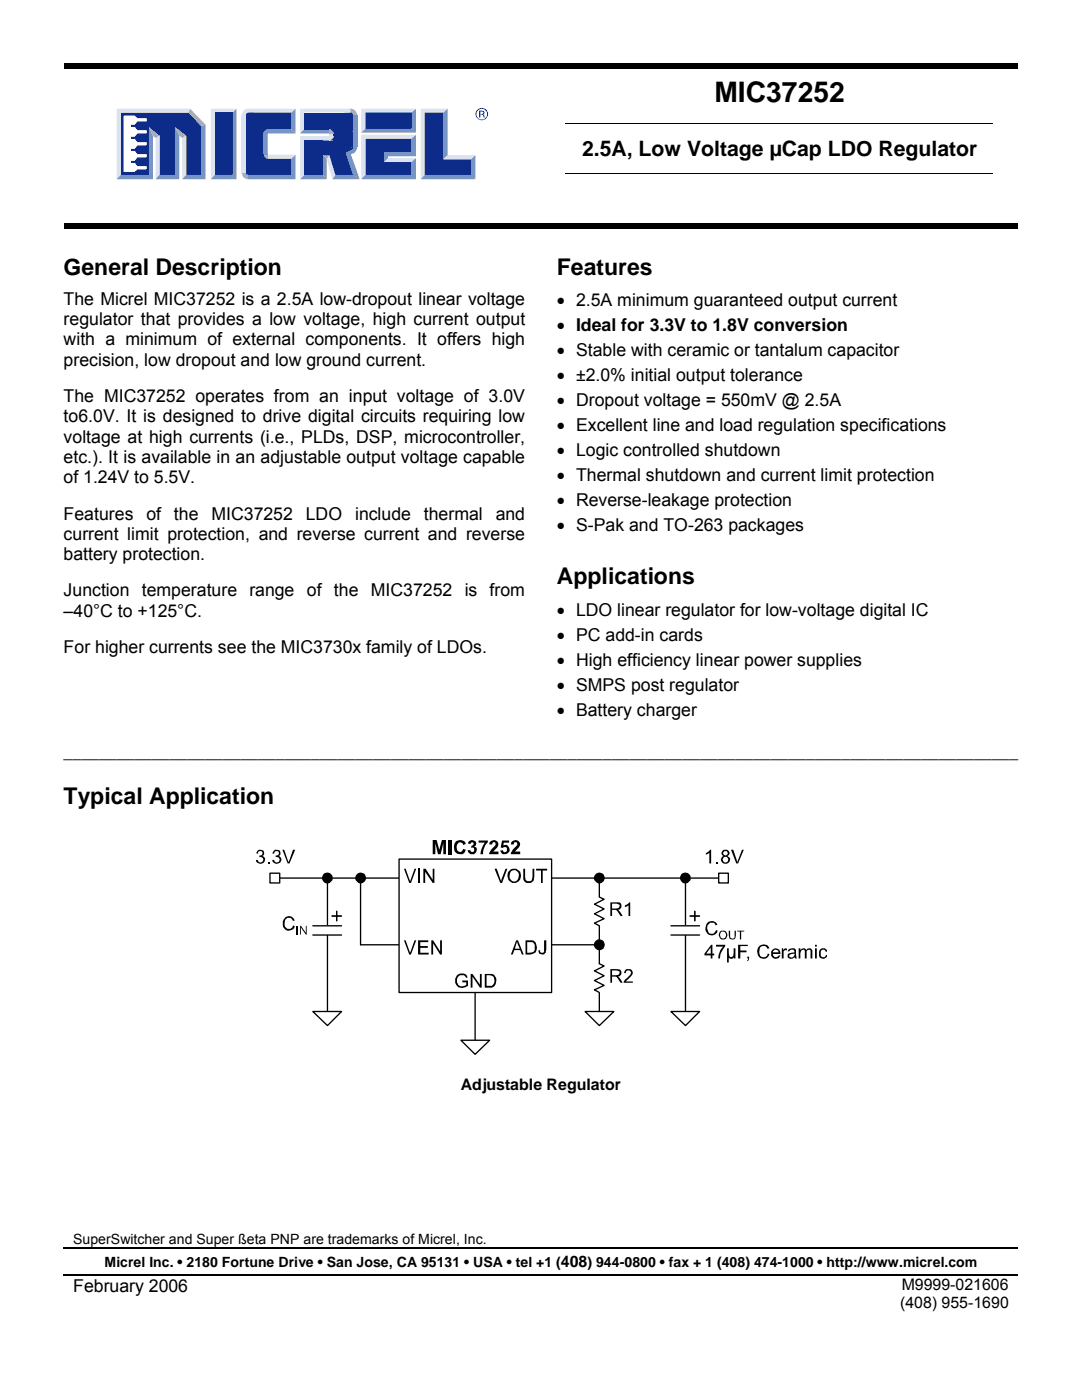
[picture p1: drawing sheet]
<svg xmlns="http://www.w3.org/2000/svg" width="216mm" height="279mm" viewBox="0 0 216 279" stroke-linecap="round" stroke-linejoin="round" font-family="sans-serif">
<path d="M12.8 12.7h190.3v1.1h-190.3z" fill="#000"/>
<g fill="#97add2">
<circle cx="69.9" cy="23" r="1.35"/>
<circle cx="49.6" cy="34.4" r="1.33"/>
</g>
<g fill="#dce2ef">
<path d="M83.9 21.7h5.4l-.8 .8h-3.7v12.4l-.9 .9z"/>
<path d="M42.1 21.7h5.1l-.8 .8h-3.5v12.4l-.8 .9z"/>
<path d="M53.4 30.9h5.6l-.8 .8h-4.8z"/>
<path d="M49.6 21.7h9.4l-.8 .8h-8.6z"/>
<path d="M48.2 23h.9v11.5h-.9z"/>
<circle cx="49.6" cy="23" r="1.35"/>
</g>
<path d="M52.6 30.9h.8v.8h-.8z" fill="#97add2"/>
<g fill="#0d2b88">
<path d="M72.9 22.5h9.2v3.2h-9.2z"/>
<path d="M72.9 27.7h9.2v2.7h-5.5v1.9h5.5v2.6h-9.2z"/>
<path d="M42.9 22.5h3.5v12.4h-3.5z"/>
</g>
<path d="M84.8 22.5h3.7v9.3h5.6v3.1h-9.3z" fill="#0d2b88"/>
<path d="M88.5 31.8l.8-.8h5.6l-.8 .8z" fill="#dce2ef"/>
<g fill="#7695c5">
<path d="M88.5 22.5l.8-.8v9.3l-.8 .8z"/>
<path d="M94.1 31.8l.8-.8v4.8l-.8-.9z"/>
<path d="M84.8 34.9h9.3l.8 .9h-11z"/>
</g>
<g fill="#dce2ef">
<path d="M72.1 21.7h10.9l-.9 .8h-9.2v3.2l-.8 .8z"/>
<path d="M72.1 26.9h10.9l-.9 .8h-9.2v7.2l-.8 .9z"/>
<path d="M76.6 32.3l.8-.8h5.6l-.9 .8z"/>
</g>
<g fill="#7695c5">
<path d="M72.1 26.5l.8-.8h9.2v-3.2l.9-.8v4.8z"/>
<path d="M76.6 30.4h5.5v-2.7l.9-.8v4.3h-5.6v.3l-.8 .8z"/>
<path d="M72.9 34.9h9.2v-2.6l.9-.8v4.3h-10.9z"/>
<path d="M46.4 22.5l.8-.8v14.1h-5.1l.8-.9h3.5z"/>
</g>
<path d="M24.1 22.5h13.5l2.6 2.7v9.7h-3.1v-7.8l-2.1-1.7v9.5h-3.2v-7.8l-2.1-1.7v9.5h-5.6z" fill="#0d2b88"/>
<g fill="#dce2ef">
<path d="M23.3 21.7h14.6l-.3 .8h-13.5v12.4l-.8 .9z"/>
<path d="M36.3 27.6l.8-.5v7.8l-.8 .9z"/>
<path d="M31 27.6l.8-.5v7.8l-.8 .9z"/>
</g>
<g fill="#7695c5">
<path d="M29.7 25.4l.8 1.7v8.7h-7.2l.8-.9h5.6z"/>
<path d="M35 25.4l.8 1.7v8.7h-4.8l.8-.9h3.2z"/>
<path d="M40.2 25.2l.8-.3v10.9h-4.7l.8-.9h3.1z"/>
</g>
<g fill="#97add2">
<path d="M37.9 21.7l3.1 3.2-.8 .3-2.6-2.7z"/>
<path d="M29.7 25.4l2.1 1.7-.8 .5-.5-.5z"/>
<path d="M35 25.4l2.1 1.7-.8 .5-.5-.5z"/>
</g>
<g fill="#7695c5">
<path d="M59 30.9v4.9l-.8-.9v-3.2z"/>
<path d="M49.6 34.8l8.6 .1 .8 .9h-9.4z"/>
</g>
<path d="M49.2 22.6l.4-.1h8.6v3.3h-4.8a.84 .84 0 0 0-.8 .7l.1 4.7 .4 .5h.3h4.8v3.2h-8.6l-.5-.3v-11.8z" fill="#0d2b88"/>
<g fill="#7695c5">
<path d="M52.9 26l.5-.2h4.8l.8 .8h-5.6v4.3h-.8v-4.4z"/>
<path d="M58.2 22.5l.8-.8v4.9l-.8-.8z"/>
<path d="M60.7 34.9h3.7l.8 .9h-5.3z"/>
<path d="M66.9 34.9h3.6l1.3 .9h-5.5z"/>
<path d="M64.4 31l.8 .8v4l-.8-.9z"/>
</g>
<g fill="#dce2ef">
<path d="M59.9 21.7l.8 .8v3.3l-.8 .8z"/>
<path d="M59.9 27.2l.8 .8v6.9l-.8 .9z"/>
<path d="M59.9 27.2h5.9v.8h-5.1z"/>
<path d="M59.9 21.7h10.1v.8h-9.3z"/>
<path d="M65.7 31l1.2 3.9-.6 .9-1.1-4z"/>
</g>
<path d="M64.4 31h1.3l-.5 .8z" fill="#97add2"/>
<path d="M59.9 26.6l.8-.8h5.1v.8z" fill="#7695c5"/>
<path d="M65.8 26.6h.8v.6h-.8z" fill="#dce2ef"/>
<path d="M60.7 28h3.7v6.9h-3.7z" fill="#0d2b88"/>
<path d="M69.2 28.3a1.36 1.36 0 0 1 2.1 .9 1.36 1.36 0 0 1-1.8 1.5 1.26 1.26 0 0 1-1-1 1.26 1.26 0 0 1 .5-1.2z" fill="#7695c5"/>
<circle cx="69.9" cy="29.4" r=".53" fill="#0d2b88"/>
<path d="M69 30.5l1 .3 1.8 5-1.3-.9z" fill="#7695c5"/>
<path d="M70.5 23h.8v6.4h-.8z" fill="#7695c5"/>
<path d="M60.7 22.5h9.3v3.3h-9.3z" fill="#0d2b88"/>
<path d="M66.6 23h3.9v6.4h-3.9z" fill="#0d2b88"/>
<g fill="#0d2b88">
<path d="M64.1 28h4.9v2.5l1.5 4.4h-3.6l-1.2-3.9h-1.6z"/>
<path d="M69 29.4h1l.2 .4-1.2 .7z"/>
</g>
<path d="M65.8 27.2h.8v.8h-.8z" fill="#dce2ef"/>
<path d="M66.6 27.2l.1 .9-.9-.1a.8 .8 0 0 0 .8-.8z" fill="#0d2b88"/>
<path d="M65.8 25.8h.8v.8h-.8z" fill="#97add2"/>
<g fill="#0d2b88">
<path d="M65.8 25.8l.9-.1-.1 .9a.8 .8 0 0 0-.8-.8z"/>
<circle cx="69.9" cy="23" r=".53"/>
</g>
<path d="M24.7 23.1h2.2l.5 .5h1.9v.6h-1.9l-.5 .7h-.8v.4h.8l.5 .7h1.9v.6h-1.9l-.5 .7h-.8v.4h.8l.5 .7h1.9v.6h-1.9l-.5 .7h-.8v.4h.8l.5 .7h1.9v.6h-1.9l-.5 .7h-.8v.4h.8l.5 .7h1.9v.6h-1.9l-.5 .5h-2.2z" fill="#fff"/>
<path d="M94.9 22.8a1.25 1.25 0 0 1 2.5 0 1.25 1.25 0 0 1-2.5 0zM95.1 22.8a1.09 1.09 0 0 0 2.1 0 1.09 1.09 0 0 0-2.1 0zM95.6 22.1h.9a.4 .4 0 0 1 .1 .7h-.2l.2 .1 .1 .6h-.2l-.1-.6h-.3h-.3v.6h-.2zM95.8 22.3v.5l.6-.2v-.3z" fill="#0d2b88"/>
<path d="M112.9 24.6h85.2M112.9 34.6h85.2" fill="none" stroke="#000" stroke-width=".2"/>
<path d="M12.8 44.6h95v1.1h-95zM108.1 44.6h95v1.1h-95z" fill="#000"/>
<path d="M12.7 249h190.4M12.7 254.4h190.4" fill="none" stroke="#000" stroke-width=".34"/>
<path d="M54.8 175.2h89.6M119.6 175.2v28.6M71.9 188.6h47.7" fill="none" stroke="#000" stroke-width=".26"/>
<path d="M79.6 171.4h30.5v26.7h-30.5z" fill="#fff"/>
<path d="M79.6 171.4h30.5v26.7h-30.5z" fill="none" stroke="#000" stroke-width=".26"/>
<path d="M92 207.6h5.7l-2.9 2.8z" fill="#fff"/>
<path d="M92 207.6h5.7l-2.9 2.8z" fill="none" stroke="#000" stroke-width=".26"/>
<path d="M116.8 201.9h5.7l-2.9 2.8z" fill="#fff"/>
<g fill="none" stroke="#000" stroke-width=".26">
<path d="M116.8 201.9h5.7l-2.9 2.8z"/>
<circle cx="119.6" cy="175.3" r=".96"/>
<circle cx="136.8" cy="175.3" r=".96"/>
</g>
<g fill="#000">
<path d="M80.6 173.4h.3l.9 2.5 .9-2.5h.4l-1.1 2.8h-.3zM84.5 173.4h.4l1.4 2.2v-2.2h.4v2.8h-.4l-1.5-2.2v2.2h-.3zM86.3 167.6h.8l.6 2 .5-2h.8v2.9h-.5v-2.2l-.6 2.2h-.5l-.5-2.2v2.2h-.6zM89.5 167.6h.6v2.9h-.6zM90.9 168a1.23 1.23 0 0 1 2 .4l-.5 .2-.2-.3a.62 .62 0 0 0-.6-.2 .62 .62 0 0 0-.4 .5 .9 .9 0 0 0-.1 1 .9 .9 0 0 0 .9 .4l.4-.6 .5 .2a1.22 1.22 0 0 1-1.4 .9 1.22 1.22 0 0 1-.9-1.4l.1-.7zM93.5 168a.92 .92 0 0 1 1.6 .4l-.1 .3-.4 .3 .3 .1a.87 .87 0 0 1-.3 1.4h-.7l-.5-.5-.1-.3h.5l.3 .3 .4-.1 .1-.1-.1-.6h-.5l.1-.4 .4-.4-.1-.2-.2-.1-.4 .3h-.4zM95.5 167.7h1.8v.4a3.3 3.3 0 0 0-.9 2.4h-.5a4.7 4.7 0 0 1 .8-2.3h-1.2zM97.7 168.1a.96 .96 0 0 1 1.6-.1 .96 .96 0 0 1-.5 1.5l-.4 .4h1.1v.6h-1.9v-.3l.4-.6 .8-.8 .1-.4-.1-.2-.4-.1-.3 .4h-.5zM100.2 167.7h1.4v.5h-1.1l-.1 .5 .5-.1a.94 .94 0 0 1 .5 1.6 .94 .94 0 0 1-1.6-.4l.6-.1v.2l.3 .2 .5-.3v-.5l-.3-.2h-.4l-.1 .1-.5-.1zM98.7 173.4h.4l.9 2.5 .9-2.5h.3l-1 2.8h-.4zM102 168.1a.96 .96 0 0 1 1.6-.1 .96 .96 0 0 1-.4 1.5l-.5 .4h1.1v.6h-1.9v-.3l.4-.6 1-1.2-.1-.2-.5-.1-.1 .1-.1 .3h-.6zM104.4 173.4h.4v1.6l.1 .7a.94 .94 0 0 0 1.2 0l.2-.7v-1.6h.3l-.1 2.3a1.35 1.35 0 0 1-1.6 .4l-.5-.7z"/>
<path d="M107 173.4h2.2v.3h-.9v2.5h-.4v-2.5h-.9zM140.8 170.3l.9-.7h.2v2.7h-.4v-2.1l-.7 .4zM143 172h.3v.3h-.3zM145.9 169.6h.4l.8 2.5 1-2.5h.3l-1.1 2.7h-.4zM80.6 187.7h.3l.9 2.4 .9-2.4h.4l-1.1 2.8h-.3zM83.4 187.7h2v.3h-1.5v.8h1.5v.4h-1.5v.9h1.6v.4h-2.1zM86.1 187.7h.3l1.4 2.2v-2.2h.4v2.8h-.4l-1.4-2.2v2.2h-.3zM91.2 194.6a1.27 1.27 0 0 1 2.1 .5l-.3 .1-.4-.6h-.8a1.17 1.17 0 0 0-.6 1.3 1.17 1.17 0 0 0 1 .9l.8-.2v-.6h-.8v-.3h1.2v1a1.52 1.52 0 0 1-1.8 .3 1.52 1.52 0 0 1-.8-1.7zM93.9 194.4h.4l1.5 2.1v-2.1h.3v2.7h-.3l-1.5-2.2v2.2h-.4zM108.6 187.7h.4l-.1 2.2a.75 .75 0 0 1-.8 .6 .75 .75 0 0 1-.7-.8l.4-.1v.5h.2h.4l.2-.1zM124.8 193.6l.3-.2h.7a.83 .83 0 0 1 .1 1.4l-1 1.1h1.4v.2h-1.9l.3-.6a2.31 2.31 0 0 0 1.2-1.4l-.1-.3-.7-.1-.2 .5h-.4zM124.7 180.7l1.1-.6v2.7h-.4v-2.1l-.7 .4z"/>
<path d="M141.1 184.2a1.18 1.18 0 0 1 2 .4l-.3 .1-.3-.5a1.04 1.04 0 0 0-1.2 .4 1.04 1.04 0 0 0 0 1.2l.2 .5 .3 .1a.98 .98 0 0 0 1.1-.8l.3 .1a1.27 1.27 0 0 1-1.7 .9 1.27 1.27 0 0 1-.7-1.8zM142.9 188.6h1.8l-.2 .6a3.6 3.6 0 0 0-.8 2.1h-.4a4 4 0 0 1 1-2.4h-1.4zM145.1 189.3h.3l.1 1.5 .4 .2 .4-.2 .1-1.5h.3v2h-.3v-.3l-.5 .4-.5-.3v1h-.3zM145.4 185.7h.3v1.3a.53 .53 0 0 0 .8 .2l.1-1.5h.2a1.79 1.79 0 0 1-.2 1.7h-.9a1.85 1.85 0 0 1-.3-1.7zM147.3 188.6h1.9v.2h-1.5v.9h1.2v.4h-1.2v1.2h-.4zM147.1 185.7h1.4v.2h-.6v1.6h-.3v-1.6h-.5zM149.1 190.9h.4l-.1 .7-.3 .2-.1-.1 .3-.4h-.2zM151.5 188.8a1.27 1.27 0 0 1 2 .5h-.4l-.3-.4a.89 .89 0 0 0-1.1 .2l-.2 .8a.9 .9 0 0 0 .4 1.1 .9 .9 0 0 0 1.2-.3l.1-.4 .3 .1a1.27 1.27 0 0 1-1.4 .9 1.27 1.27 0 0 1-1-1.4l.1-.7zM156 189.3h.3v.3l.4-.3h.4l-.1 .4-.3-.1-.3 .3v1.4h-.4zM159.4 189.3h.3v.3a.69 .69 0 0 1 1.1-.2l.1 .2a.7 .7 0 0 1 1.2 0v1.7h-.4l-.1-1.7a.53 .53 0 0 0-.6 .3v1.4h-.4v-1.5l-.2-.3-.4 .1-.2 .3-.1 1.4h-.3zM163.6 189.5l.4-.2h.6l.4 .3 .1 .3-.4 .1-.2-.5-.6 .2-.1 1 .2 .3h.5l.3-.4h.3a.84 .84 0 0 1-.8 .8 .84 .84 0 0 1-.9-.6v-.8z"/>
<path d="M101.5 173.9a1.39 1.39 0 0 0 .6 2.2 1.39 1.39 0 0 0 1.9-1.3 1.36 1.36 0 0 0-.9-1.4 1.36 1.36 0 0 0-1.6 .5zM101.9 173.9a1.07 1.07 0 0 1 1.5 .2 1.07 1.07 0 0 1-.1 1.5 .9 .9 0 0 1-1.1 .2 .9 .9 0 0 1-.5-1z"/>
<path d="M144.2 169.8a.63 .63 0 0 0 .2 1 .89 .89 0 0 0 0 1.6 .89 .89 0 0 0 1.3-.9l-.2-.4-.3-.3 .3-.3a.7 .7 0 0 0-.4-.9h-.6zM144.5 169.9h.5a.44 .44 0 0 1 .2 .6 .44 .44 0 0 1-.7 .1 .44 .44 0 0 1 0-.7zM144.2 171.6a.56 .56 0 0 1 1.1 0 .56 .56 0 0 1-1.1 0z"/>
<path d="M96.7 194.4v2.7h1a1.46 1.46 0 0 0 1.3-1 1.46 1.46 0 0 0-.4-1.6l-.5-.1zM97.1 194.6a1.16 1.16 0 0 1 1.3 .3 1.16 1.16 0 0 1 .2 1.3l-.5 .5h-1z"/>
<path d="M103 187.7l-1.1 2.8h.4l.3-.9h1.2l.3 .9h.4l-1.1-2.8zM103.2 187.9l.5 1.4h-1z"/>
<path d="M104.9 187.7v2.8a2.58 2.58 0 0 0 2-.4 1.67 1.67 0 0 0-.6-2.4zM105.2 188h1.1l.1 .2 .3 .4v1a1.39 1.39 0 0 1-1.5 .5z"/>
<path d="M121.8 180.1v2.7h.3v-1.2l.9 .1 .8 1.1h.4l-.9-1.2a.8 .8 0 0 0 .7-.6 .8 .8 0 0 0-.4-.9zM122.1 180.3h.9l.5 .2v.6l-.6 .2h-.8z"/>
<path d="M121.8 193.4v2.7h.3v-1.2l.9 .1 .8 1.1h.4l-.9-1.2a.76 .76 0 0 0 .7-.6 .76 .76 0 0 0-.4-.8zM122.1 193.7a2 2 0 0 1 1.5 .2l-.2 .6-1.3 .1z"/>
<path d="M141.9 188.6l-1.3 1.7v.4h1.2v.6h.4v-.6h.3v-.4h-.3v-1.7zM141.8 189.1v1.2h-.9z"/>
<path d="M143.7 185.9a.94 .94 0 0 0-.1 1.3 .94 .94 0 0 0 1.3 .1 1.03 1.03 0 0 0-.4-1.6h-.6zM143.6 186.6a.66 .66 0 0 1 1.3 0 .66 .66 0 0 1-1.3 0z"/>
<path d="M154.2 189.5l-.3 .4v.9a.99 .99 0 0 0 .9 .6 .99 .99 0 0 0 .9-.7h-.3l-.1 .1a.59 .59 0 0 1-.7 .2 .59 .59 0 0 1-.4-.6h1.5a.95 .95 0 0 0-.4-1 .95 .95 0 0 0-1.1 .1zM154.2 189.9a.6 .6 0 0 1 .7-.4 .6 .6 0 0 1 .5 .6h-1.2z"/>
<path d="M157.3 189.5l-.1 .4h.3l.4-.4h.4l.3 .6a1.86 1.86 0 0 0-1.4 .4v.5a.91 .91 0 0 0 1.4 0v.3h.4l-.3-1.9a1.21 1.21 0 0 0-1.4 .1zM157.5 190.6l1.1-.3a.67 .67 0 0 1-.3 .7 .67 .67 0 0 1-.7 0z"/>
<path d="M162.6 188.6v.3h.4v-.3zM162.6 189.3v2h.4v-2z"/>
<circle cx="119.6" cy="175.3" r=".96"/>
<circle cx="136.8" cy="175.3" r=".96"/>
</g>
<path d="M83.7 173.4v2.8" fill="none" stroke="#000" stroke-width=".36"/>
<path d="M143.4 174.3h1.9v1.9h-1.9z" fill="#fff"/>
<path d="M71.9 175.2v13.4M136.8 175.2v28.6M143.4 174.3h1.9v1.9h-1.9zM137.7 182.8h1.9M138.6 181.8v2" fill="none" stroke="#000" stroke-width=".26"/>
<path d="M137.7 182.8h1.9zM138.6 181.8v2z" fill="#000"/>
<path d="M133.9 184.8h5.7v1.8h-5.7z" fill="#fff"/>
<path d="M65.3 175.2v28.6M66.2 182.8h2M67.2 181.8v2M133.9 186.6h5.7M133.9 184.8h5.7" fill="none" stroke="#000" stroke-width=".26"/>
<path d="M51.4 169.8a.77 .77 0 0 1 1-.1 .77 .77 0 0 1 .2 .9l-.2 .2a.83 .83 0 0 1 .4 1.1 .83 .83 0 0 1-1.1 .4l-.6-.3v-.4h.3a.56 .56 0 0 0 .8 .5 .56 .56 0 0 0 .2-.9l-.4-.2-.2 .1v-.4h.2l.4-.2-.1-.6h-.7l-.1 .5-.4-.1zM53.4 172h.4v.3h-.4zM54.7 169.8a.88 .88 0 0 1 1.2 .1v.7l-.3 .2a.89 .89 0 0 1 .1 1.6 .89 .89 0 0 1-1.4-.8h.4a.56 .56 0 0 0 .6 .6 .56 .56 0 0 0 .5-.7 .56 .56 0 0 0-.8-.4v-.4h.3l.3-.2v-.4l-.2-.2h-.4l-.3 .5-.4-.1zM56.3 169.6h.4l.9 2.5 .9-2.5h.4l-1.1 2.7h-.4zM57 183a1.2 1.2 0 0 1 1.8 .7l-.3 .1-.6-.6a1.15 1.15 0 0 0-1.1 .8 1.15 1.15 0 0 0 .4 1.3l.7 .1 .5-.4 .1-.3 .3 .1a1.23 1.23 0 0 1-1.2 .9 1.23 1.23 0 0 1-1.2-1 1.71 1.71 0 0 1 .6-1.7zM59.2 184.8h.2v1.7h-.2zM59.9 184.8h.1l1 1.4v-1.4h.2v1.7h-.2l-1-1.4v1.4h-.1zM66.2 182.8h2zM67.2 181.8v2z" fill="#000"/>
<path d="M62.4 184.8h5.8v1.8h-5.8z" fill="#fff"/>
<g fill="none" stroke="#000" stroke-width=".26">
<path d="M62.4 186.6h5.8M62.4 184.8h5.8"/>
<circle cx="65.3" cy="175.3" r=".96"/>
<circle cx="72" cy="175.3" r=".96"/>
<circle cx="119.6" cy="188.6" r=".95"/>
</g>
<g fill="#000">
<circle cx="65.3" cy="175.3" r=".96"/>
<circle cx="72" cy="175.3" r=".96"/>
<circle cx="119.6" cy="188.6" r=".95"/>
</g>
<path d="M53.9 174.3h1.9v1.9h-1.9z" fill="#fff"/>
<path d="M53.9 174.3h1.9v1.9h-1.9zM94.8 198.1v9.5" fill="none" stroke="#000" stroke-width=".26"/>
<path d="M118.6 179h1.9v5.8h-1.9z" fill="#fff"/>
<path d="M119.6 179l.9 .5-1.9 .9 1.9 1-1.9 1 1.9 .9-1.9 .9 1 .6" fill="none" stroke="#000" stroke-width=".26"/>
<path d="M118.6 192.3h1.9v5.8h-1.9z" fill="#fff"/>
<path d="M119.6 192.3l.9 .5-1.9 1 1.9 .9-1.9 1 1.9 1-1.9 .8 1 .6" fill="none" stroke="#000" stroke-width=".26"/>
<path d="M62.4 201.9h5.8l-2.9 2.8z" fill="#fff"/>
<path d="M62.4 201.9h5.8l-2.9 2.8z" fill="none" stroke="#000" stroke-width=".26"/>
<path d="M133.9 201.9h5.7l-2.8 2.8z" fill="#fff"/>
<path d="M133.9 201.9h5.7l-2.8 2.8z" fill="none" stroke="#000" stroke-width=".26"/>
<text font-size="5.7" x="142.6" y="20.3">MIC37252</text>
<g font-size="4.6">
<text x="12.7" y="54.8">General Description</text>
<text x="111.1" y="54.8">Features</text>
<text x="111.1" y="116.6">Applications</text>
<text x="12.7" y="160.4">Typical Application</text>
</g>
<text font-size="4.2" x="116.1" y="31.1">2.5A, Low Voltage µCap LDO Regulator</text>
<g font-size="3.5">
<text x="12.7" y="60.8">The Micrel MIC37252 is a 2.5A low-dropout linear voltage</text>
<text x="12.7" y="64.9">regulator that provides a low voltage, high current output</text>
<text x="111.1" y="61.1">• 2.5A minimum guaranteed output current</text>
<text x="12.7" y="68.9">with a minimum of external components. It offers high</text>
<text x="111.1" y="66.1">• Ideal for 3.3V to 1.8V conversion</text>
<text x="111.1" y="71.1">• Stable with ceramic or tantalum capacitor</text>
<text x="12.7" y="73">precision, low dropout and low ground current.</text>
<text x="111.1" y="76.1">• ±2.0% initial output tolerance</text>
<text x="12.7" y="80.2">The MIC37252 operates from an input voltage of 3.0V</text>
<text x="111.1" y="81.1">• Dropout voltage = 550mV @ 2.5A</text>
<text x="12.7" y="84.3">to6.0V. It is designed to drive digital circuits requiring low</text>
<text x="12.7" y="88.3">voltage at high currents (i.e., PLDs, DSP, microcontroller,</text>
<text x="111.1" y="86.1">• Excellent line and load regulation specifications</text>
<text x="12.7" y="92.4">etc.). It is available in an adjustable output voltage capable</text>
<text x="111.1" y="91.1">• Logic controlled shutdown</text>
<text x="12.7" y="96.5">of 1.24V to 5.5V.</text>
<text x="111.1" y="96.1">• Thermal shutdown and current limit protection</text>
<text x="111.1" y="101.1">• Reverse-leakage protection</text>
<text x="12.7" y="103.7">Features</text>
<text x="12.7" y="107.7">current limit protection, and reverse current and reverse</text>
<text x="29.2" y="103.7">of the</text>
<text x="42.2" y="103.7">MIC37252</text>
<text x="61" y="103.7">LDO</text>
<text x="70.8" y="103.7">include</text>
<text x="84.6" y="103.7">thermal</text>
<text x="98.9" y="103.7">and</text>
<text x="111.1" y="106.1">• S-Pak and TO-263 packages</text>
<text x="12.7" y="111.8">battery protection.</text>
<text x="12.7" y="119">Junction temperature range of the MIC37252 is from</text>
<text x="12.7" y="123.1">–40°C to +125°C.</text>
<text x="111.1" y="122.9">• LDO linear regulator for low-voltage digital IC</text>
<text x="12.7" y="130.3">For higher currents see the MIC3730x family of LDOs.</text>
<text x="111.1" y="127.9">• PC add-in cards</text>
<text x="111.1" y="132.9">• High efficiency linear power supplies</text>
<text x="111.1" y="137.9">• SMPS post regulator</text>
<text x="111.1" y="142.9">• Battery charger</text>
<text x="12.7" y="151.2">____________________________________________________________________________________________________________</text>
<text x="14.6" y="257.8">February 2006</text>
</g>
<g font-size="3.2">
<text x="92" y="217.6">Adjustable Regulator</text>
<text x="179.9" y="257.5">M9999-021606</text>
<text x="179.6" y="261.1">(408) 955-1690</text>
</g>
<g font-size="2.8">
<text x="14.6" y="248.2">SuperSwitcher and Super ßeta PNP are trademarks of Micrel, Inc.</text>
<text x="20.9" y="252.8">Micrel Inc. • 2180 Fortune Drive • San Jose, CA 95131 • USA • tel +1 (408) 944-0800 • fax + 1 (408) 474-1000 • http://www.micrel.com</text>
</g>
</svg>
